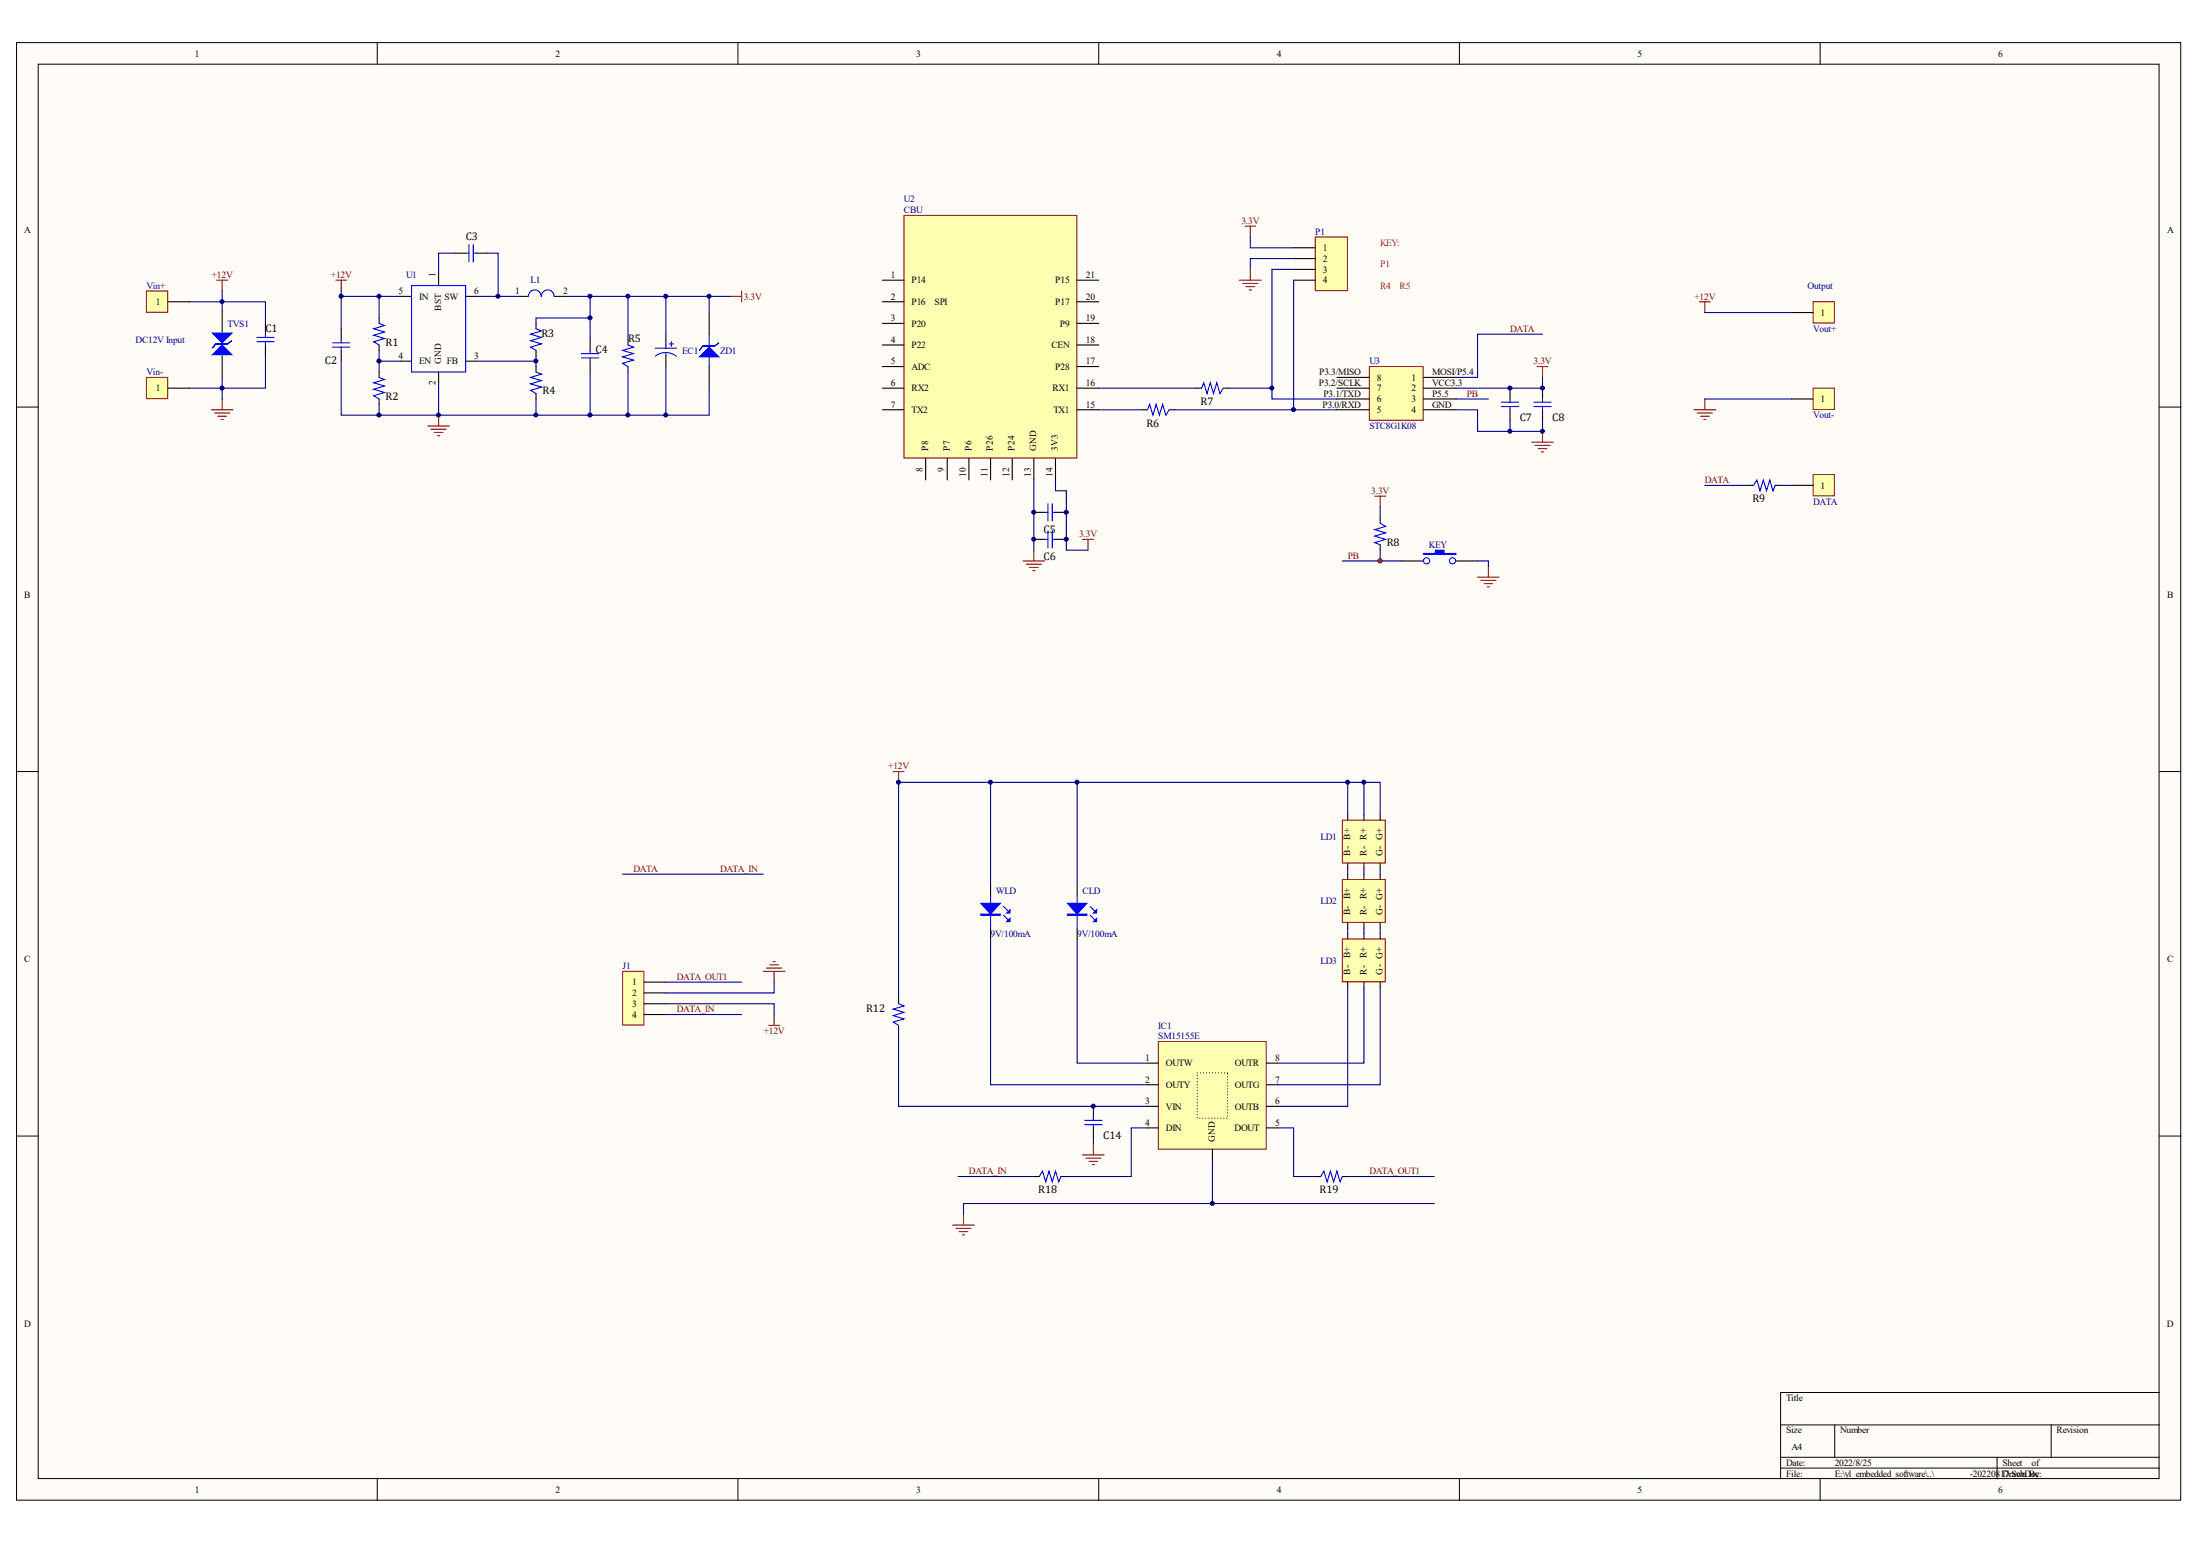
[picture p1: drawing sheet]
<svg xmlns="http://www.w3.org/2000/svg" width="287mm" height="202mm" viewBox="0 0 287 202" stroke-linecap="round" stroke-linejoin="round" font-family="sans-serif">
<g fill="#fffcf8" stroke="#000" stroke-width=".13">
<path d="M2.2 5.6h282.1v189.9h-282.1z"/>
<path d="M5 8.4h276.5v184.3h-276.5z"/>
</g>
<g fill="none" stroke="#000" stroke-width=".13">
<path d="M49.2 5.6v2.8M96.2 5.6v2.8M143.2 5.6v2.8M190.3 5.6v2.8M237.3 5.6v2.8M2.2 53.1h2.8M281.5 53.1h2.8M2.2 100.6h2.8M281.5 100.6h2.8M2.2 148.1h2.8M281.5 148.1h2.8M49.2 192.7v2.9"/>
<path d="M96.2 192.7v2.9M143.2 192.7v2.9M190.3 192.7v2.9M232.1 185.7h49.4M232.1 189.9h49.4M232.1 191.3h49.4M237.3 192.7v2.9M239.2 185.7v4.2M260.4 189.9v2.8M267.4 185.7v4.2M281.5 181.5h-49.4v11.2"/>
</g>
<circle cx="179.9" cy="73.1" r=".26" fill="#000080" stroke="#000080" stroke-width=".13"/>
<g fill="none" stroke="#000" stroke-width=".14">
<path d="M59.3 33h1.4M62.1 33h1.4M44.5 42.8v1.5M44.5 45.7v1.4M49.4 41.4v.7M49.4 45v.7M49.4 48.5v.7M49.4 52v.7M69.9 42.1v.7M69.9 45.7v.7M69.9 47.8v.7M69.9 51.3v.7"/>
<path d="M76.9 44.3v1.4M76.9 47.1v1.4M81.9 44.3v.7M81.9 47.8v.7M86.8 43.6v1.4M86.8 46.4v1.4"/>
</g>
<g fill="none" stroke="#00f" stroke-width=".14">
<path d="M60.7 33h.4M61.1 31.9v2.2M61.7 31.9v2.2M61.7 33h.4M43.4 45.2h2.2M43.4 44.7h2.2M44.5 44.3v.4M44.5 45.2v.5M49.4 49.2l.7 .3-1.4 .4 1.4 .4-1.4 .4 1.4 .5-1.4 .4 .7 .4M49.4 42.1l.7 .3-1.4 .4 1.4 .5-1.4 .4 1.4 .4-1.4 .4 .7 .5M69.9 48.5l.7 .3-1.4 .4 1.4 .4-1.4 .4 1.4 .5-1.4 .4 .7 .4M69.9 42.8l.7 .3-1.4 .5 1.4 .4-1.4 .4 1.4 .4-1.4 .4 .7 .5"/>
<path d="M75.8 46.1h2.3M75.8 46.7h2.3M76.9 45.7v.4M76.9 46.7v.4M81.9 45l.7 .2-1.4 .5 1.4 .4-1.4 .4 1.4 .4-1.4 .5 .7 .4M85.4 45.4h2.8M86.8 45.9a2.24 2.24 0 0 1 1.4 .5M86.8 45.9a2.24 2.24 0 0 0-1.4 .5M86.8 45v.4M86.8 45.9v.5M87.2 44.8h.6M87.5 44.5v.6"/>
</g>
<path d="M95.3 38.6h1.4M96.7 37.9v1.4" fill="none" stroke="#800000" stroke-width=".14"/>
<path d="M49.4 38.6v2.8M59.3 33h-2.1v2.8M62.1 38.6h5.7M63.5 33h1.4v5.6M76.9 38.6v2.8h-7v.7M81.9 38.6h4.9M44.5 47.1v7h4.9v-1.4M49.4 45.7v2.8M49.4 47.1h2.8M49.4 54.1h7.8M86.8 47.8v6.3h-16.9v-2.1" fill="none" stroke="#000080" stroke-width=".14"/>
<path d="M19.1 37.9h2.8v2.8h-2.8z" fill="#ffffb0" stroke="#800000" stroke-width=".13"/>
<path d="M21.9 39.3h2.8" fill="none" stroke="#000" stroke-width=".14"/>
<path d="M19.1 49.2h2.8v2.8h-2.8z" fill="#ffffb0" stroke="#800000" stroke-width=".13"/>
<path d="M52.2 38.6h1.5M57.2 35.8v1.4M60.7 38.6h1.4M67.8 38.6h1.1M72.3 38.6h1.1M21.9 50.6h2.8M52.2 47.1h1.5M57.2 48.5v1.4M60.7 47.1h1.4" fill="none" stroke="#000" stroke-width=".14"/>
<path d="M29 37.9v1.4h-4.3M44.5 37.9v.7M52.2 38.6h-7.7v4.2M73.4 38.6h8.5v5.7M24.7 50.6h4.3v1.4M76.9 41.4v2.9M76.9 48.5v5.6M81.9 48.5v5.6" fill="none" stroke="#000080" stroke-width=".14"/>
<g fill="none" stroke="#800000" stroke-width=".14">
<path d="M28.3 36.5h1.4M29 36.5v1.4M43.8 36.5h1.4M44.5 36.5v1.4M27.6 53.4h2.8M28 53.8h2M28.4 54.3h1.1M28.8 54.7h.3M29 52v1.4M55.8 55.5h2.8M56.2 55.9h2M56.6 56.4h1.1"/>
<path d="M57 56.8h.3M57.2 54.1v1.4"/>
</g>
<path d="M53.7 37.2h7v11.3h-7zM70.5 38.6a.83 .83 0 0 0-.8-.8 .83 .83 0 0 0-.8 .8M72.2 38.6a.83 .83 0 0 0-.8-.8 .83 .83 0 0 0-.8 .8" fill="none" stroke="#00f" stroke-width=".14"/>
<path d="M236.4 39.3h2.7v2.8h-2.7z" fill="#ffffb0" stroke="#800000" stroke-width=".13"/>
<path d="M233.5 40.7h2.9" fill="none" stroke="#000" stroke-width=".14"/>
<path d="M236.4 50.6h2.7v2.8h-2.7z" fill="#ffffb0" stroke="#800000" stroke-width=".13"/>
<path d="M233.5 52h2.9" fill="none" stroke="#000" stroke-width=".14"/>
<path d="M221.6 39.3h1.4M222.3 39.3v1.4M220.8 53.4h2.9M221.3 53.8h1.9M221.7 54.3h1.1M222.1 54.7h.3M222.3 52v1.4" fill="none" stroke="#800000" stroke-width=".14"/>
<path d="M236.4 61.9h2.7v2.7h-2.7z" fill="#ffffb0" stroke="#800000" stroke-width=".13"/>
<g fill="none" stroke="#000" stroke-width=".14">
<path d="M29 40.5v2.8M29 46.4v2.8M34.6 42.1v1.5M34.6 45v1.4M92.5 40.7v2.9M92.5 47.8v2.8M179.9 67.5v.7M179.9 71v.7M182.8 73.1h2.8M189.8 73.1h2.8M227.9 63.3h.7M231.4 63.3h.7"/>
<path d="M233.5 63.3h2.9M117.1 130.1v.7M117.1 133.6v.7"/>
</g>
<g fill="#00f" stroke="#00f" stroke-width=".14">
<path d="M27.7 46.2l1.3-1.2 1.2 1.2z"/>
<path d="M27.7 43.4h2.5l-1.2 1.3z"/>
<path d="M91.2 46.5l1.3-1.3 1.2 1.3z"/>
<path d="M185.6 72.1h1.5v-.4h1.2v.4h1.5v.2h-4.2z" fill-rule="evenodd"/>
<path d="M28.1 44.8h1.6l.5-.4-.5 .4h-1.6l-.4 .6z" fill-rule="evenodd"/>
<path d="M91.6 45.1h1.6l.5-.4-.5 .4h-1.6l-.4 .6z" fill-rule="evenodd"/>
</g>
<g fill="none" stroke="#00f" stroke-width=".14">
<path d="M33.5 44.5h2.2M33.5 44h2.2M34.6 43.6v.4M34.6 44.5v.5M92.5 43.6v4.2M179.9 68.2l.7 .4-1.4 .4 1.4 .5-1.4 .4 1.4 .4-1.4 .4 .7 .3M228.6 63.3l.4-.7 .5 1.4 .4-1.4 .4 1.4 .4-1.4 .4 1.4 .3-.7M117.1 130.8l.8 .3-1.5 .4 1.5 .4-1.5 .5 1.5 .4-1.5 .4 .7 .4"/>
<circle cx="186" cy="73.1" r=".4"/>
<circle cx="189.4" cy="73.1" r=".4"/>
</g>
<g fill="none" stroke="#800000" stroke-width=".14">
<path d="M179.2 64.7h1.4M179.9 64.7v1.4M192.6 75.2h2.9M193.1 75.6h1.9M193.5 76.1h1.1M193.9 76.5h.3M194 73.8v1.4M99.5 126.6h2.8M99.9 126.2h2M100.2 133.6h1.4M100.4 125.7h1.1M100.8 125.3h.3"/>
<path d="M100.9 126.6v1.4M100.9 132.2v1.4"/>
</g>
<path d="M92.5 38.6v2.1M95.3 38.6h-8.5v5M29 40.5v-1.2h5.6v2.8M34.6 46.4v4.2h-5.6v-1.4M92.5 50.6v3.5h-5.7M222.3 40.7h11.2M222.3 52h11.2M175 73.1h7.8M179.9 66.1v1.4M192.6 73.1h1.4v.7M222.3 63.3h5.6M232.1 63.3h1.4" fill="none" stroke="#000080" stroke-width=".14"/>
<path d="M175 122.4h5.6v5.6h-5.6z" fill="#ffffb0" stroke="#800000" stroke-width=".13"/>
<path d="M175.7 121.7v.7M175.7 128v.7M177.8 121.7v.7M177.8 128v.7M179.9 121.7v.7M179.9 128v.7" fill="none" stroke="#000" stroke-width=".14"/>
<path d="M175 114.6h5.6v5.6h-5.6z" fill="#ffffb0" stroke="#800000" stroke-width=".13"/>
<path d="M175.7 113.9v.7M177.8 113.9v.7M179.9 113.9v.7M175.7 120.3v.7M177.8 120.3v.7M179.9 120.3v.7" fill="none" stroke="#000" stroke-width=".14"/>
<path d="M175 106.9h5.6v5.6h-5.6z" fill="#ffffb0" stroke="#800000" stroke-width=".13"/>
<path d="M129.1 115.3v1.4M175.7 106.2v.7M175.7 112.5v.7M177.8 106.2v.7M177.8 112.5v.7M179.9 106.2v.7M179.9 112.5v.7M129.1 121v1.4M142.5 144.2v1.4M142.5 147v1.4" fill="none" stroke="#000" stroke-width=".14"/>
<path d="M175.7 113.2v.7M177.8 113.2v.7M179.9 113.2v.7M175.7 121v.7M177.8 121v.7M179.9 121v.7M142.5 148.4v.7M158.1 151.2v5.7h-32.5v1.4M158.1 156.9h28.9" fill="none" stroke="#000080" stroke-width=".14"/>
<path d="M129.1 116.7v4.3M130.8 119.3l.6 .5M130.8 118.1l.6 .6M141.4 146h2.3M141.4 146.6h2.3M142.5 145.6v.4M142.5 146.6v.4" fill="none" stroke="#00f" stroke-width=".14"/>
<g fill="#00f" stroke="#00f" stroke-width=".14">
<path d="M127.9 117.7h2.5l-1.3 1.4z"/>
<path d="M131.3 120.1l.4-.4v.4z"/>
<path d="M131.3 119l.4-.4v.4z"/>
<path d="M127.9 119.1h2.5v.2h-2.5z" fill-rule="evenodd"/>
</g>
<path d="M124.2 159.7h2.8M125.6 158.3v1.4M141.1 150.5h2.9M141.6 150.9h1.9M142 151.4h1.1M142.4 151.8h.3M142.5 149.1v1.4M124.6 160.1h2M125 160.5h1.2M125.5 160.9h.3" fill="none" stroke="#800000" stroke-width=".14"/>
<path d="M151 135.7h14.1v14.1h-14.1z" fill="#ffffb0" stroke="#800000" stroke-width=".13"/>
<g fill="none" stroke="#000" stroke-width=".14">
<path d="M140.4 115.3v1.4M140.4 121v1.4M149.6 138.6h1.4M165.1 138.6h1.4M134.8 153.3h.7M138.3 153.3h.7M149.6 141.4h1.4M149.6 144.2h1.4M149.6 147h1.4M158.1 149.8v1.4M165.1 141.4h1.4M165.1 144.2h1.4"/>
<path d="M165.1 147h1.4M171.5 153.3h.7M175 153.3h.7"/>
</g>
<path d="M160 139.8h-3.9v5.9h3.9v-5.9" fill="none" stroke="#000" stroke-width=".14" stroke-dasharray="0 .4"/>
<path d="M116.4 100.6h1.5M117.1 100.6v1.4" fill="none" stroke="#800000" stroke-width=".14"/>
<path d="M140.4 116.7v4.3M142.1 119.3l.6 .5M142.1 118.1l.6 .6M135.5 153.3l.4-.7 .4 1.4 .5-1.4 .4 1.4 .4-1.4 .4 1.4 .3-.7M172.2 153.3l.4-.7 .4 1.4 .4-1.4 .5 1.4 .4-1.4 .4 1.4 .3-.7" fill="none" stroke="#00f" stroke-width=".14"/>
<g fill="#00f" stroke="#00f" stroke-width=".14">
<path d="M139.2 117.7h2.5l-1.3 1.4z"/>
<path d="M142.5 120.1l.5-.4v.4z"/>
<path d="M142.5 119l.5-.4v.4z"/>
<path d="M139.2 119.1h2.5v.2h-2.5z" fill-rule="evenodd"/>
</g>
<g fill="none" stroke="#000080" stroke-width=".14">
<path d="M129.1 102v13.3M140.4 102v13.3M175.7 102h-58.6v28.1M175.7 106.2v-4.2h4.2v4.2M177.8 102v4.2M117.1 134.3v9.9h32.5M129.1 122.4v19h20.5M140.4 122.4v16.2h9.2M175.7 128.7v15.5h-9.2M177.8 128.7v9.9h-11.3M179.9 128.7v12.7h-13.4M124.9 153.3h9.9"/>
<path d="M149.6 147h-2.1v6.3h-8.5M166.5 147h2.1v6.3h2.9M175.7 153.3h11.3"/>
</g>
<path d="M81.2 126.6h2.7v7h-2.7z" fill="#ffffb0" stroke="#800000" stroke-width=".13"/>
<path d="M134.8 66.8h1.4M137.6 66.8h1.4M84 128h2.8M84 129.4h2.8M84 130.8h2.8M84 132.2h2.8" fill="none" stroke="#000" stroke-width=".14"/>
<path d="M86.8 130.8h14.1v1.4M86.8 128h9.9M86.8 132.2h9.9M100.9 128v1.4h-14.1" fill="none" stroke="#000080" stroke-width=".14"/>
<path d="M133.4 73.1h2.8M133.8 73.5h2M134.2 74h1.1M134.6 74.4h.3M134.8 71.7v1.4M141.1 70.3h1.4M141.8 70.3v1.4" fill="none" stroke="#800000" stroke-width=".14"/>
<path d="M136.2 66.8h.4M136.6 65.7v2.2M137.2 65.7v2.2M137.2 66.8h.4" fill="none" stroke="#00f" stroke-width=".14"/>
<path d="M117.9 28.1h22.5v31.6h-22.5z" fill="#ffffb0" stroke="#800000" stroke-width=".13"/>
<g fill="none" stroke="#000" stroke-width=".14">
<path d="M115 39.3h2.9M115 36.5h2.9M140.4 39.3h2.8M140.4 36.5h2.8M115 42.1h2.9M115 45h2.9M115 47.8h2.9M115 50.6h2.9M115 53.4h2.9M120.7 59.7v2.9M123.5 59.7v2.9M126.3 59.7v2.9"/>
<path d="M129.1 59.7v2.9M132 59.7v2.9M134.8 59.7v2.9M137.6 59.7v2.9M140.4 42.1h2.8M140.4 45h2.8M140.4 47.8h2.8M140.4 50.6h2.8M140.4 53.4h2.8M134.8 70.3h1.4M137.6 70.3h1.4"/>
</g>
<path d="M136.2 70.3h.4M136.6 69.2v2.2M137.2 69.2v2.2M137.2 70.3h.4" fill="none" stroke="#00f" stroke-width=".14"/>
<path d="M57.2 49.9v4.2h12.7M69.9 46.4v.7h-7.8M69.9 47.1v.7M134.8 62.6v9.1" fill="none" stroke="#000080" stroke-width=".14"/>
<path d="M178.5 47.8h7v7h-7z" fill="#ffffb0" stroke="#800000" stroke-width=".13"/>
<path d="M174.3 49.2h4.2M174.3 50.6h4.2M174.3 52h4.2M174.3 53.4h4.2M185.6 49.2h4.2M185.6 50.6h4.2M185.6 52h4.2M185.6 53.4h4.2" fill="none" stroke="#000" stroke-width=".14"/>
<path d="M171.5 30.9h4.2v7h-4.2z" fill="#ffffb0" stroke="#800000" stroke-width=".13"/>
<path d="M168.6 32.3h2.9M168.6 33.7h2.9M168.6 35.1h2.9M168.6 36.5h2.9M148.9 53.4h.7M152.4 53.4h.7M155.9 50.6h.8M159.5 50.6h.7M196.9 50.6v1.4M196.9 53.4v1.4M201.1 50.6v1.4M201.1 53.4v1.4" fill="none" stroke="#000" stroke-width=".14"/>
<path d="M149.6 53.4l.3-.7 .4 1.4 .4-1.4 .4 1.4 .5-1.4 .4 1.4 .4-.7M156.7 50.6l.2-.7 .5 1.4 .4-1.4 .4 1.4 .4-1.4 .4 1.4 .5-.7M195.7 52.4h2.3M195.7 53h2.3M196.9 52v.4M196.9 53v.4M200 52.4h2.2M200 53h2.2M201.1 52v.4M201.1 53v.4" fill="none" stroke="#00f" stroke-width=".14"/>
<g fill="none" stroke="#000080" stroke-width=".14">
<path d="M163 30.9v1.4h5.6M168.6 35.1h-2.8v15.5M168.6 33.7h-5.6v1.4M168.6 36.5v16.9M143.2 50.6h12.7M143.2 53.4h5.7M153.1 53.4h21.2M160.2 50.6h5.6v1.4h8.5M189.8 53.4h2.8v2.8h4.3v-1.4M189.8 52h4.2M201.1 43.6h-8.5v5.6h-2.8M201.1 49.2v1.4h-11.3"/>
<path d="M201.1 54.8v1.4h-4.2M137.6 62.6v1.4h1.4v7.7h2.8M179.9 71.7v1.4M81.2 113.9h18.3"/>
</g>
<g fill="none" stroke="#800000" stroke-width=".14">
<path d="M161.6 36.5h2.8M162 36.9h2M162.3 29.5h1.4M162.4 37.4h1.2M162.9 37.8h.2M163 29.5v1.4M163 35.1v1.4M199.7 57.6h2.8M200.1 58.1h2M200.4 47.8h1.4M200.5 58.5h1.2M201 58.9h.2"/>
<path d="M201.1 47.8v1.4M201.1 56.2v1.4"/>
</g>
<circle cx="179.9" cy="73.1" r=".26" fill="#800000" stroke="#800000" stroke-width=".13"/>
<g fill="#000080" stroke="#000080" stroke-width=".13">
<circle cx="28.9" cy="50.6" r=".26"/>
<circle cx="28.9" cy="39.3" r=".26"/>
<circle cx="44.5" cy="38.6" r=".26"/>
<circle cx="49.4" cy="54.1" r=".26"/>
<circle cx="49.4" cy="47.1" r=".26"/>
<circle cx="49.4" cy="38.6" r=".26"/>
<circle cx="57.2" cy="54.1" r=".26"/>
<circle cx="64.9" cy="38.6" r=".26"/>
<circle cx="69.9" cy="54.1" r=".26"/>
<circle cx="69.9" cy="47.1" r=".26"/>
<circle cx="76.9" cy="54.1" r=".26"/>
<circle cx="76.9" cy="41.4" r=".26"/>
<circle cx="76.9" cy="38.6" r=".26"/>
<circle cx="81.9" cy="54.1" r=".26"/>
<circle cx="81.9" cy="38.6" r=".26"/>
<circle cx="86.8" cy="54.1" r=".26"/>
<circle cx="86.8" cy="38.6" r=".26"/>
<circle cx="92.4" cy="38.6" r=".26"/>
<circle cx="117.1" cy="101.9" r=".26"/>
<circle cx="129.1" cy="101.9" r=".26"/>
<circle cx="134.8" cy="70.3" r=".26"/>
<circle cx="134.8" cy="66.8" r=".26"/>
<circle cx="139" cy="70.3" r=".26"/>
<circle cx="139" cy="66.8" r=".26"/>
<circle cx="140.4" cy="101.9" r=".26"/>
<circle cx="142.5" cy="144.2" r=".26"/>
<circle cx="158" cy="156.8" r=".26"/>
<circle cx="165.8" cy="50.6" r=".26"/>
<circle cx="168.6" cy="53.4" r=".26"/>
<circle cx="175.7" cy="101.9" r=".26"/>
<circle cx="177.8" cy="101.9" r=".26"/>
<circle cx="196.8" cy="56.2" r=".26"/>
<circle cx="196.8" cy="50.6" r=".26"/>
<circle cx="201.1" cy="56.2" r=".26"/>
<circle cx="201.1" cy="50.6" r=".26"/>
</g>
<g font-size="1.4">
<text x="60.7" y="31.3">C3</text>
<text x="34.6" y="43.2">C1</text>
<text x="42.4" y="47.5">C2</text>
<text x="50.3" y="45.1">R1</text>
<text x="70.6" y="43.9">R3</text>
<text x="77.6" y="46">C4</text>
<text x="81.9" y="44.6">R5</text>
<text x="50.3" y="52.1">R2</text>
<text x="70.7" y="51.4">R4</text>
<text x="156.5" y="52.8">R7</text>
<text x="149.5" y="55.6">R6</text>
<text x="198.1" y="54.9">C7</text>
<text x="202.4" y="54.9">C8</text>
<text x="228.5" y="65.5">R9</text>
<text x="136.1" y="69.4">C5</text>
<text x="180.8" y="71.1">R8</text>
<text x="136.1" y="72.9">C6</text>
<text x="112.9" y="131.9">R12</text>
<text x="143.8" y="148.5">C14</text>
<text x="135.3" y="155.5">R18</text>
<text x="172" y="155.5">R19</text>
</g>
<g font-size="1.2">
<text x="25.4" y="7.4">1</text>
<text x="72.4" y="7.4">2</text>
<text x="119.4" y="7.4">3</text>
<text x="166.5" y="7.4">4</text>
<text x="213.5" y="7.4">5</text>
<text x="260.5" y="7.4">6</text>
<text x="3.2" y="30.4">A</text>
<text x="172.5" y="32.7">1</text>
<text x="172.5" y="34.1">2</text>
<text x="172.5" y="35.5">3</text>
<text x="282.5" y="30.4">A</text>
<text x="20.3" y="39.7">1</text>
<text x="51.9" y="38.3">5</text>
<text x="54.6" y="39">IN</text>
<text x="56.8" y="36.1" transform="rotate(-90 56.8 36.1)">1</text>
<text x="57.5" y="40.5" transform="rotate(-90 57.5 40.5)">BST</text>
<text x="57.9" y="39">SW</text>
<text x="61.8" y="38.3">6</text>
<text x="67.2" y="38.3">1</text>
<text x="73.4" y="38.3">2</text>
<text x="116.1" y="39">2</text>
<text x="116.1" y="41.9">3</text>
<text x="116.1" y="36.2">1</text>
<text x="118.8" y="39.7">P16</text>
<text x="118.8" y="36.9">P14</text>
<text x="121.8" y="39.7">SPI</text>
<text x="137.6" y="39.7">P17</text>
<text x="137.6" y="36.9">P15</text>
<text x="141.6" y="41.9">19</text>
<text x="141.6" y="39">20</text>
<text x="141.6" y="36.2">21</text>
<text x="172.5" y="36.9">4</text>
<text x="237.4" y="41.2">1</text>
<text x="51.9" y="46.8">4</text>
<text x="54.6" y="47.5">EN</text>
<text x="57.5" y="47.5" transform="rotate(-90 57.5 47.5)">GND</text>
<text x="58.2" y="47.5">FB</text>
<text x="61.8" y="46.8">3</text>
<text x="116.1" y="44.7">4</text>
<text x="116.1" y="47.5">5</text>
<text x="118.8" y="42.6">P20</text>
<text x="118.8" y="45.4">P22</text>
<text x="137.1" y="45.4">CEN</text>
<text x="138.2" y="42.6">P9</text>
<text x="141.6" y="47.5">17</text>
<text x="141.6" y="44.7">18</text>
<text x="20.3" y="51">1</text>
<text x="56.8" y="50.2" transform="rotate(-90 56.8 50.2)">2</text>
<text x="116.1" y="50.3">6</text>
<text x="116.1" y="53.1">7</text>
<text x="118.8" y="48.2">ADC</text>
<text x="118.8" y="51">RX2</text>
<text x="118.8" y="53.8">TX2</text>
<text x="137.2" y="51">RX1</text>
<text x="137.3" y="53.8">TX1</text>
<text x="137.6" y="48.2">P28</text>
<text x="141.6" y="53.1">15</text>
<text x="141.6" y="50.3">16</text>
<text x="171.9" y="50.3">P3.2/SCLK</text>
<text x="172" y="48.9">P3.3/MISO</text>
<text x="172.4" y="53.1">P3.0/RXD</text>
<text x="172.5" y="51.7">P3.1/TXD</text>
<text x="179.5" y="53.8">5</text>
<text x="179.5" y="52.4">6</text>
<text x="179.5" y="51">7</text>
<text x="179.5" y="49.6">8</text>
<text x="184" y="49.6">1</text>
<text x="184" y="51">2</text>
<text x="184" y="52.4">3</text>
<text x="184" y="53.8">4</text>
<text x="186.7" y="48.9">MOSI/P5.4</text>
<text x="186.7" y="50.3">VCC3.3</text>
<text x="186.7" y="51.7">P5.5</text>
<text x="186.7" y="53.1">GND</text>
<text x="237.4" y="52.4">1</text>
<text x="121" y="58.8" transform="rotate(-90 121 58.8)">P8</text>
<text x="123.8" y="58.8" transform="rotate(-90 123.8 58.8)">P7</text>
<text x="126.6" y="58.8" transform="rotate(-90 126.6 58.8)">P6</text>
<text x="129.5" y="58.8" transform="rotate(-90 129.5 58.8)">P26</text>
<text x="132.3" y="58.8" transform="rotate(-90 132.3 58.8)">P24</text>
<text x="135.1" y="58.8" transform="rotate(-90 135.1 58.8)">GND</text>
<text x="137.9" y="58.8" transform="rotate(-90 137.9 58.8)">3V3</text>
<text x="120.3" y="61.5" transform="rotate(-90 120.3 61.5)">8</text>
<text x="123.1" y="61.5" transform="rotate(-90 123.1 61.5)">9</text>
<text x="125.9" y="62.1" transform="rotate(-90 125.9 62.1)">10</text>
<text x="128.7" y="62.1" transform="rotate(-90 128.7 62.1)">11</text>
<text x="131.6" y="62.1" transform="rotate(-90 131.6 62.1)">12</text>
<text x="134.4" y="62.1" transform="rotate(-90 134.4 62.1)">13</text>
<text x="137.2" y="62.1" transform="rotate(-90 137.2 62.1)">14</text>
<text x="237.4" y="63.7">1</text>
<text x="3.2" y="77.9">B</text>
<text x="282.5" y="77.9">B</text>
<text x="176" y="111.5" transform="rotate(-90 176 111.5)">B- B+</text>
<text x="178.1" y="111.5" transform="rotate(-90 178.1 111.5)">R- R+</text>
<text x="180.2" y="111.5" transform="rotate(-90 180.2 111.5)">G- G+</text>
<text x="176" y="119.3" transform="rotate(-90 176 119.3)">B- B+</text>
<text x="178.1" y="119.3" transform="rotate(-90 178.1 119.3)">R- R+</text>
<text x="180.2" y="119.3" transform="rotate(-90 180.2 119.3)">G- G+</text>
<text x="3.2" y="125.4">C</text>
<text x="282.5" y="125.4">C</text>
<text x="82.4" y="128.4">1</text>
<text x="82.4" y="129.8">2</text>
<text x="82.4" y="131.2">3</text>
<text x="176" y="127" transform="rotate(-90 176 127)">B- B+</text>
<text x="178.1" y="127" transform="rotate(-90 178.1 127)">R- R+</text>
<text x="180.2" y="127" transform="rotate(-90 180.2 127)">G- G+</text>
<text x="82.4" y="132.6">4</text>
<text x="149.3" y="138.3">1</text>
<text x="149.3" y="141.1">2</text>
<text x="149.3" y="143.9">3</text>
<text x="152" y="139">OUTW</text>
<text x="152" y="141.8">OUTY</text>
<text x="161" y="139">OUTR</text>
<text x="161" y="141.8">OUTG</text>
<text x="166.2" y="138.3">8</text>
<text x="166.2" y="141.1">7</text>
<text x="166.2" y="143.9">6</text>
<text x="149.3" y="146.7">4</text>
<text x="152" y="144.6">VIN</text>
<text x="152" y="147.4">DIN</text>
<text x="158.4" y="148.8" transform="rotate(-90 158.4 148.8)">GND</text>
<text x="161" y="147.4">DOUT</text>
<text x="161" y="144.6">OUTB</text>
<text x="166.2" y="146.7">5</text>
<text x="3.1" y="172.9">D</text>
<text x="282.5" y="172.9">D</text>
<text x="232.8" y="182.6">Title</text>
<text x="232.8" y="186.8">Size</text>
<text x="232.8" y="191">Date:</text>
<text x="233.5" y="188.9">A4</text>
<text x="239.2" y="191">2022/8/25</text>
<text x="239.9" y="186.8">Number</text>
<text x="261.1" y="191">Sheet</text>
<text x="264.9" y="191">of</text>
<text x="268.1" y="186.8">Revision</text>
<text x="25.4" y="194.6">1</text>
<text x="72.4" y="194.6">2</text>
<text x="119.4" y="194.6">3</text>
<text x="166.5" y="194.6">4</text>
<text x="213.5" y="194.6">5</text>
<text x="232.8" y="192.4">File:</text>
<text x="239.2" y="192.4">E:\yl_embedded_software\..\</text>
<text x="256.8" y="192.4">-2022081Drawn By</text>
<text x="260.5" y="194.6">6</text>
<text x="261.3" y="192.4">7.SchDoc:</text>
</g>
<g font-size="1.2" fill="#000080">
<text x="117.9" y="26.4">U2</text>
<text x="117.9" y="27.8">CBU</text>
<text x="171.5" y="30.6">P1</text>
<text x="19.1" y="37.6">Vin+</text>
<text x="52.9" y="36.2">U1</text>
<text x="69.2" y="36.9">L1</text>
<text x="235.6" y="37.6">Output</text>
<text x="17.7" y="44.7">DC12V Input</text>
<text x="29.7" y="42.6">TVS1</text>
<text x="88.9" y="46.1">EC1</text>
<text x="93.9" y="46.1">ZD1</text>
<text x="178.5" y="47.5">U3</text>
<text x="236.4" y="43.3">Vout+</text>
<text x="19.1" y="48.9">Vin-</text>
<text x="178.5" y="55.9">STC8G1K08</text>
<text x="236.4" y="54.5">Vout-</text>
<text x="236.4" y="65.8">DATA</text>
<text x="186.3" y="71.4">KEY</text>
<text x="172.2" y="109.4">LD1</text>
<text x="129.8" y="116.5">WLD</text>
<text x="141.1" y="116.5">CLD</text>
<text x="172.2" y="117.9">LD2</text>
<text x="129.1" y="122.1">9V/100mA</text>
<text x="140.4" y="122.1">9V/100mA</text>
<text x="172.2" y="125.6">LD3</text>
<text x="81.2" y="126.3">J1</text>
<text x="151" y="134">IC1</text>
<text x="151" y="135.5">SM15155E</text>
</g>
<g font-size="1.2" fill="#800000">
<text x="161.8" y="29.2">3.3V</text>
<text x="27.6" y="36.2">+12V</text>
<text x="43.1" y="36.2">+12V</text>
<text x="97" y="39">3.3V</text>
<text x="220.9" y="39">+12V</text>
<text x="196.9" y="43.3">DATA</text>
<text x="199.9" y="47.5">3.3V</text>
<text x="191.2" y="51.7">PB</text>
<text x="178.8" y="64.4">3.3V</text>
<text x="222.3" y="63">DATA</text>
<text x="140.7" y="70">3.3V</text>
<text x="175.7" y="72.8">PB</text>
<text x="115.8" y="100.3">+12V</text>
<text x="82.6" y="113.6">DATA</text>
<text x="93.9" y="113.6">DATA_IN</text>
<text x="88.2" y="131.9">DATA_IN</text>
<text x="88.2" y="127.7">DATA_OUT1</text>
<text x="99.6" y="134.7">+12V</text>
<text x="126.3" y="153">DATA_IN</text>
<text x="178.5" y="153">DATA_OUT1</text>
</g>
<g font-size="1.2" fill="#f00">
<text x="179.9" y="32">KEY:</text>
<text x="179.9" y="34.8">P1</text>
<text x="179.9" y="37.6">R4</text>
<text x="182.5" y="37.6">R5</text>
</g>
</svg>
